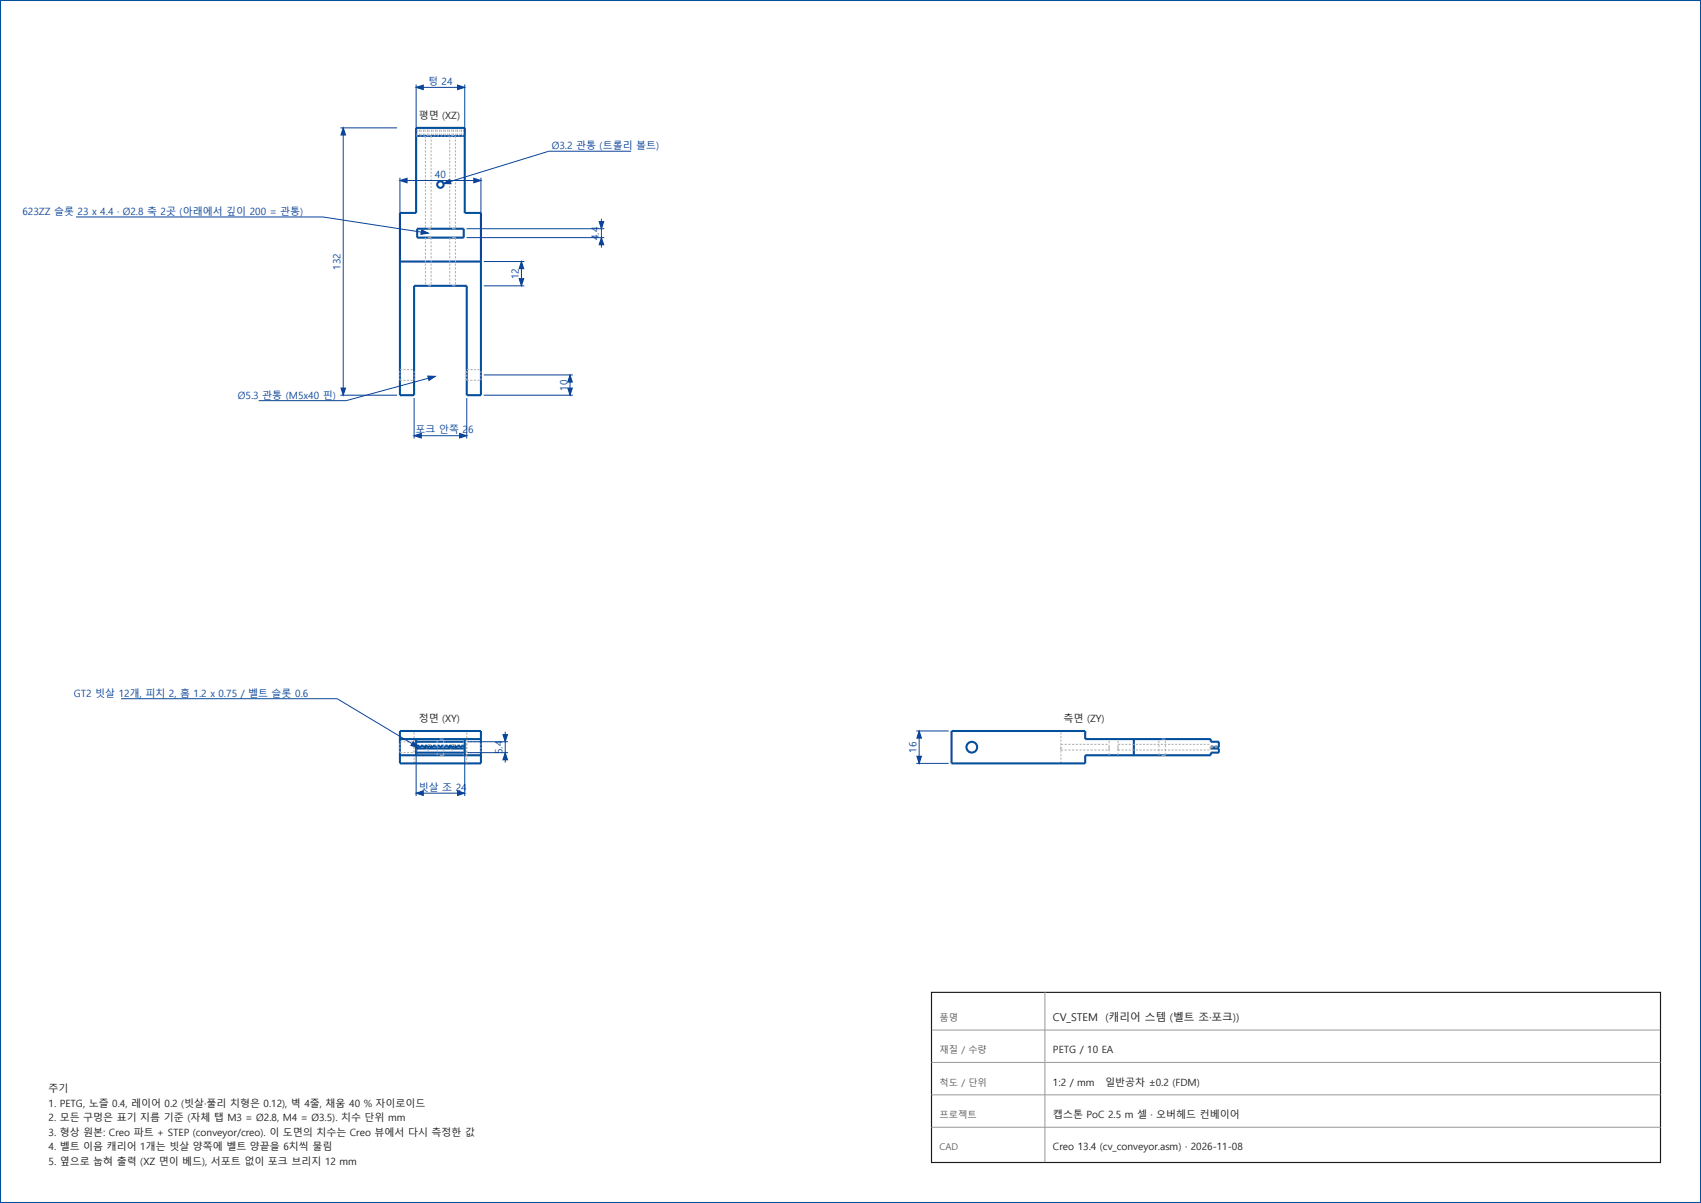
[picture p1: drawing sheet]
<svg xmlns="http://www.w3.org/2000/svg" width="420mm" height="297mm" viewBox="0 0 420 297" stroke-linecap="round" stroke-linejoin="round" font-family="sans-serif">
<g fill="none" stroke="#00509b" stroke-width=".51">
<path d="M0 0h420v297h-420zM102.8 31.6h12v21h3.9v45h-3.5v-27h-12.9v27h-3.5v-45h4zM102.8 33.6h12M103 56.5h11.5v2.2h-11.5zM98.8 64.6h19.9M98.8 180.5h19.9v8h-19.9zM98.8 186.5h19.9M98.8 182.5h19.9M102.8 182.5v4M102.8 184.5h.2v-.4h.5v.4h.4v-.4h.7v.4h.4v-.4h.5v.4h.5v-.4h.5v.4h.4v-.4h.7v.4h.3v-.4h.6v.4h.5v-.4h.5v.4h.4v-.4h.7v.4h.3v-.4h.6v.4h.5v-.4h.5v.4h.4v-.4h.7v.4h.3v-.4h.6v.4h.3M102.8 185.8h12M102.8 184.8h12"/>
<path d="M102.8 183.1h12M105.2 184.1l-.1 .7M106.3 184.1l.1 .7M111.2 184.1l-.1 .7M112.3 184.1l.1 .7M114.8 182.5v4M235 180.5h33v2h31v.6h2v1.4h-2v.3h2v1h-2v.7h-31v2h-33zM280 182.5v4"/>
<circle cx="108.7" cy="45.6" r=".8"/>
<circle cx="240" cy="184.5" r="1.33"/>
</g>
<g fill="none" stroke="#afafb4" stroke-width=".25">
<path d="M102.8 33.6h.5M102.9 32v.6M102.9 33v.6M103.5 32v.6M103.5 33v.6h.6M103.9 32v.6M103.9 33v.6M104.5 33.6h.5M104.6 32v.6M104.6 33v.6M105 32v.6M105 33v.6"/>
<path d="M105.1 33.6v.5M105.1 34.4v.6M105.1 35.3v.6M105.1 36.2v.5M105.1 37.1v.5M105.1 38v.5M105.1 38.9v.5M105.1 39.7v.6M105.3 33.6h.5M105.6 32v.6M105.6 33v.6M105.9 32v.6"/>
<path d="M105.9 33v.6M106.2 33.6h.5M106.4 33.6v.5M106.4 34.4v.6M106.4 35.3v.6M106.4 36.2v.5M106.4 37.1v.5M106.4 38v.5M106.4 38.9v.5M106.4 39.7v.6M106.5 32v.6M106.5 33v.6"/>
<path d="M106.9 32v.6M106.9 33v.6M107.6 32v.6M107.6 33v.6h-.6M107.9 33.6h.5M107.9 32v.6M107.9 33v.6M108.6 32v.6M108.6 33v.6M108.7 33.6h.6M108.9 32v.6M108.9 33v.6"/>
<path d="M109.5 32v.6M109.5 33v.6M109.6 33.6h.5M109.9 32v.6M109.9 33v.6M110.5 33.6h.5M110.6 32v.6M110.6 33v.6M110.9 32v.6M110.9 33v.6M111.1 33.6v.5M111.1 34.4v.6"/>
<path d="M111.1 35.3v.6M111.1 36.2v.5M111.1 37.1v.5M111.1 38v.5M111.1 38.9v.5M111.1 39.7v.6M111.3 33.6h.5M111.6 32v.6M111.6 33v.6M111.9 32v.6M111.9 33v.6M112.2 33.6h.5"/>
<path d="M112.4 33.6v.5M112.4 34.4v.6M112.4 35.3v.6M112.4 36.2v.5M112.4 37.1v.5M112.4 38v.5M112.4 38.9v.5M112.4 39.7v.6M112.5 32v.6M112.5 33v.6M112.9 32v.6M112.9 33v.6"/>
<path d="M113.6 32v.6M113.6 33v.6h-.6M113.9 33.6h.5M113.9 32v.6M113.9 33v.6M114.6 32v.6M114.6 33v.6M114.7 33.6h.1M105.1 40.6v.5M105.1 41.5v.5M105.1 42.4v.5M105.1 43.3v.5"/>
<path d="M105.1 44.1v.6M105.1 45v.5M105.1 45.9v.5M105.1 46.8v.5M105.1 47.7v.5M105.1 48.5v.6M105.1 49.4v.6M105.1 50.3v.5M105.1 51.2v.5M105.1 52.1v.5M105.1 52.9v.6M105.1 53.8v.6"/>
<path d="M105.1 54.7v.5M105.1 55.6v.5M105.1 56.5h.1M105.1 58.7v.5M105.1 59.6v.5M105.6 58.7h.8v.5M105.6 56.5h.8M106.4 40.6v.5M106.4 41.5v.5M106.4 42.4v.5M106.4 43.3v.5M106.4 44.1v.6"/>
<path d="M106.4 45v.5M106.4 45.9v.5M106.4 46.8v.5M106.4 47.7v.5M106.4 48.5v.6M106.4 49.4v.6M106.4 50.3v.5M106.4 51.2v.5M106.4 52.1v.5M106.4 52.9v.6M106.4 53.8v.6M106.4 54.7v.5"/>
<path d="M106.4 55.6v.5M106.4 56.5h.1M106.4 59.6v.5M111.1 40.6v.5M111.1 41.5v.5M111.1 42.4v.5M111.1 43.3v.5M111.1 44.1v.6M111.1 45v.5M111.1 45.9v.5M111.1 46.8v.5M111.1 47.7v.5"/>
<path d="M111.1 48.5v.6M111.1 49.4v.6M111.1 50.3v.5M111.1 51.2v.5M111.1 52.1v.5M111.1 52.9v.6M111.1 53.8v.6M111.1 54.7v.5M111.1 55.6v.5M111.1 56.5h.1M111.1 58.7v.5M111.1 59.6v.5"/>
<path d="M111.6 58.7h.8v.5M111.6 56.5h.8M112.4 40.6v.5M112.4 41.5v.5M112.4 42.4v.5M112.4 43.3v.5M112.4 44.1v.6M112.4 45v.5M112.4 45.9v.5M112.4 46.8v.5M112.4 47.7v.5M112.4 48.5v.6"/>
<path d="M112.4 49.4v.6M112.4 50.3v.5M112.4 51.2v.5M112.4 52.1v.5M112.4 52.9v.6M112.4 53.8v.6M112.4 54.7v.5M112.4 55.6v.5M112.4 56.5h.1M112.4 59.6v.5M105.1 60.5v.5M105.1 61.4v.6"/>
<path d="M105.1 62.3v.6M105.1 63.2v.6M105.1 64.2v.5M105.1 65.1v.5M105.1 66v.5M105.1 66.9v.6M105.1 67.8v.6M105.1 68.7v.6M105.1 69.7v.5M105.1 70.6h.1M105.6 70.6h.8M106.4 60.5v.5"/>
<path d="M106.4 61.4v.6M106.4 62.3v.6M106.4 63.2v.6M106.4 64.2v.5M106.4 65.1v.5M106.4 66v.5M106.4 66.9v.6M106.4 67.8v.6M106.4 68.7v.6M106.4 69.7v.5M106.4 70.6h.1M111.1 60.5v.5"/>
<path d="M111.1 61.4v.6M111.1 62.3v.6M111.1 63.2v.6M111.1 64.2v.5M111.1 65.1v.5M111.1 66v.5M111.1 66.9v.6M111.1 67.8v.6M111.1 68.7v.6M111.1 69.7v.5M111.1 70.6h.1M111.6 70.6h.8"/>
<path d="M112.4 60.5v.5M112.4 61.4v.6M112.4 62.3v.6M112.4 63.2v.6M112.4 64.2v.5M112.4 65.1v.5M112.4 66v.5M112.4 66.9v.6M112.4 67.8v.6M112.4 68.7v.6M112.4 69.7v.5M112.4 70.6h.1"/>
<path d="M98.8 91.6v.5M98.8 92.5v.5M98.8 93.4v.5h.5M98.8 91.2h.5M99.6 93.9h.5M99.6 91.2h.5M100.5 93.9h.5M100.5 91.2h.5M101.4 93.9h.5M101.4 91.2h.5M102.2 93.9h.1M102.2 91.2h.1"/>
<path d="M102.3 91.6v.5M102.3 92.5v.5M102.3 93.4v.5M115.2 91.6v.5M115.2 92.5v.5M115.2 93.4v.5h.6M115.2 91.2h.6M116.1 93.9h.5M116.1 91.2h.5M117 93.9h.5M117 91.2h.5M117.9 93.9h.5"/>
<path d="M117.9 91.2h.5M118.7 91.6v.5M118.7 92.5v.5M118.7 93.4v.5M98.8 183.5v.5M98.8 184.4v.5M98.8 185.3v.5h.5M98.8 183.1h.5M99.6 185.8h.5M99.6 183.1h.5M100.5 185.8h.5M100.5 183.1h.5"/>
<path d="M101.4 185.8h.5M101.4 183.1h.5M102.2 185.8h.1M102.2 183.1h.1M102.3 180.5h.1M102.3 180.8v.6M102.3 181.7v.5M102.3 182.6v.5M102.3 183.5v.5M102.3 184.4v.5M102.3 185.3v.5M102.3 186.2v.5"/>
<path d="M102.3 187v.6M102.3 187.9v.6M103 182.5h.1M103 182.9v.6M103 183.9v.6M103 184.9v.6M103 185.9v.6M107.9 182.5h.1M107.9 182.9v.6M107.9 183.9v.6M107.9 184.9v.6M107.9 185.9v.6"/>
<path d="M108.6 182.5h.9M109.5 182.5h.1M109.5 182.9v.6M109.5 183.9v.6M109.5 184.9v.6M109.5 185.9v.6h-.9M114.5 182.5h.1M114.5 182.9v.6M114.5 183.9v.6M114.5 184.9v.6M114.5 185.9v.6M115.2 180.5h.1"/>
<path d="M115.2 180.8v.6M115.2 181.7v.5M115.2 182.6v.5h.6M115.2 183.5v.5M115.2 184.4v.5M115.2 185.3v.5h.6M115.2 186.2v.5M115.2 187v.6M115.2 187.9v.6M116.1 185.8h.5M116.1 183.1h.5M117 185.8h.5"/>
<path d="M117 183.1h.5M117.9 185.8h.5M117.9 183.1h.5M118.7 183.5v.5M118.7 184.4v.5M118.7 185.3v.5M262 180.5h.1M262 180.8v.6M262 181.7v.5M262 182.6v.5M262 183.5v.5M262 184.3v.9h.5"/>
<path d="M262 185.3v.5M262 186.2v.5M262 187v.6M262 187.9v.6M262 183.8h.5M262.9 185.2h.5M262.9 183.8h.5M263.8 185.2h.5M263.8 183.8h.5M264.7 185.2h.5M264.7 183.8h.5M265.6 185.2h.6"/>
<path d="M265.6 183.8h.6M266.5 185.2h.6M266.5 183.8h.6M267.4 185.2h.6M267.4 183.8h.6M268.4 185.2h.5M268.4 183.8h.5M269.3 185.2h.5M269.3 183.8h.5M270.2 185.2h.5M270.2 183.8h.5M271.1 185.2h.6"/>
<path d="M271.1 183.8h.6M272 185.2h.6M272 183.8h.6M272.9 185.2h.6M272.9 183.8h.6M273.9 182.5h.1M273.9 182.9v.6M273.9 183.9v1.6M273.9 185.9v.6M276.1 182.5h.1M276.1 182.9v.6M276.1 183.9v1.6"/>
<path d="M276.1 185.9v.6M276.1 185.2h.5M276.1 183.8h.5M276.9 185.2h.6M276.9 183.8h.6M277.8 185.2h.5M277.8 183.8h.5M278.7 185.2h.5M278.7 183.8h.5M279.6 185.2h.5M279.6 183.8h.5M280.5 185.2h.5"/>
<path d="M280.5 183.8h.5M281.3 185.2h.6M281.3 183.8h.6M282.2 185.2h.5M282.2 183.8h.5M283.1 185.2h.5M283.1 183.8h.5M284 185.2h.5M284 183.8h.5M284.9 185.2h.5M284.9 183.8h.5M285.7 185.2h.6"/>
<path d="M285.7 183.8h.6M286.2 182.5h.1M286.2 182.9v.6M286.2 183.9v.6M286.2 184.9v.6M286.2 185.9v.6M286.6 185.2h.5M286.6 183.8h.5M286.8 182.5h1M287.5 185.2h.5M287.5 183.8h.5M287.8 185.9v.6h-1"/>
<path d="M287.8 182.5h.1M287.8 182.9v.6M287.8 183.9v.6M287.8 184.9v.6M288.4 185.2h.5M288.4 183.8h.5M289.3 185.2h.5M289.3 183.8h.5M290.1 185.2h.6M290.1 183.8h.6M291 185.2h.6M291 183.8h.6"/>
<path d="M291.9 185.2h.5M291.9 183.8h.5M292.8 185.2h.5M292.8 183.8h.5M293.7 185.2h.5M293.7 183.8h.5M294.5 185.2h.6M294.5 183.8h.6M295.4 185.2h.6M295.4 183.8h.6M296.3 185.2h.5M296.3 183.8h.5"/>
<path d="M297.2 185.2h.5M297.2 183.8h.5M298.1 185.2h.5M298.1 183.8h.5M299 185.2h.1M299 183.8h.1M299 184.1h.6M299 184.3v.9M299 184.5h.6M300 184.1h.6M300 184.5h.6"/>
</g>
<path d="M105.1 184.8l.1 .1M105.2 184.9h.1M105.2 184.9l.7 .3M105.6 183.8l.7 .3M105.6 183.8h.1M111.1 184.8l.1 .1M111.2 184.9h.1M111.2 184.9l.7 .3M111.6 183.8l.7 .3M111.6 183.8h.1" fill="none" stroke="#afafb4" stroke-width=".26"/>
<g fill="none" stroke="#0d4099" stroke-width=".25">
<path d="M84 31.6h14M84.7 31.6v66M102.7 20.9v12M102.7 21.6h12M114.7 20.9v12M155.8 37.3h-20.3l-26 8M18.8 53.6h60.9l26 4M98.7 43.9v20M98.7 44.6h20M115.2 58.7h34M115.2 56.5h34M118.7 43.9v20"/>
<path d="M148.5 54v7.1M119.5 70.6h10M119.5 64.6h10M128.7 64.6v6M84 97.6h14M102.2 98.3v10M107.5 92.9l-22 6h-21.6M115.2 98.3v10M119.5 97.6h22M119.5 92.6h22M140.7 92.6v5M102.2 107.6h13"/>
<path d="M29.9 172.5h53.3l20 12M102.7 186.5v10M102.7 195.8h12M114.7 186.5v10M115.5 185.8h10M115.5 183.1h10M124.7 180.6v7.7M226.2 188.5h8M226.2 180.5h8M227 180.5v8"/>
</g>
<g fill="#0d4099" stroke="#0d4099" stroke-width=".25">
<path d="M84.2 95.8h1.1l-.6 1.8z"/>
<path d="M84.7 31.6l.6 1.7h-1.1z"/>
<path d="M102.7 21.6l1.8-.6v1.1z"/>
<path d="M113 21l1.7 .6-1.7 .5z"/>
<path d="M98.7 44.6l1.8-.6v1.1z"/>
<path d="M117 44l1.7 .6-1.7 .5z"/>
<path d="M102.2 107.6l1.8-.6v1.1z"/>
<path d="M113.5 107l1.7 .6-1.7 .5z"/>
<path d="M128.2 68.8h1.1l-.6 1.8z"/>
<path d="M128.7 64.6l.6 1.7h-1.1z"/>
<path d="M140.2 95.8h1.1l-.6 1.8z"/>
<path d="M140.7 92.6l.6 1.7h-1.1z"/>
<path d="M148.5 58.7l.6 1.7h-1.2z"/>
<path d="M147.9 54.7h1.2l-.6 1.8z"/>
<path d="M105.6 92.8l1.9 .1-1.6 1z"/>
<path d="M109.5 45.3l1.5-1 .4 1.1z"/>
<path d="M104.1 56.7l1.6 .9-1.8 .3z"/>
<path d="M102.7 195.8l1.8-.5v1.1z"/>
<path d="M113 195.3l1.7 .5-1.7 .6z"/>
<path d="M124.7 185.8l.6 1.8h-1.1z"/>
<path d="M124.2 181.4h1.1l-.6 1.7z"/>
<path d="M102 183.1l1.2 1.4-1.8-.4z"/>
<path d="M226.4 186.7h1.1l-.5 1.8z"/>
<path d="M227 180.5l.5 1.7h-1.1z"/>
</g>
<path d="M230 245h180v42h-180z" fill="none" stroke="#1a1a1a" stroke-width=".28"/>
<path d="M230 254.3h180M258 245v42M230 262.3h180M230 270.3h180M230 278.3h180" fill="none" stroke="#999" stroke-width=".25"/>
<g font-size="2.6" fill="#1a1a1a">
<text x="260" y="252">CV_STEM</text>
<text x="273" y="252">(캐리어 스템 (벨트 조·포크))</text>
</g>
<g font-size="2.5" fill="#0d4099">
<text x="105.7" y="20.9">텅 24</text>
<text x="136.2" y="36.8">Ø3.2 관통 (트롤리 볼트)</text>
<text x="107.4" y="43.9">40</text>
<text x="5.6" y="53">623ZZ 슬롯 23 x 4.4 · Ø2.8 축 2곳 (아래에서 깊이 200 = 관통)</text>
<text x="147.9" y="59.3" transform="rotate(-90 147.9 59.3)">4.4</text>
<text x="84.1" y="66.6" transform="rotate(-90 84.1 66.6)">132</text>
<text x="128.1" y="68.9" transform="rotate(-90 128.1 68.9)">12</text>
<text x="58.7" y="98.4">Ø5.3 관통 (M5x40 핀)</text>
<text x="140.1" y="96.4" transform="rotate(-90 140.1 96.4)">10</text>
<text x="102.6" y="106.9">포크 안쪽 26</text>
<text x="18.2" y="172">GT2 빗살 12개, 피치 2, 홈 1.2 x 0.75 / 벨트 슬롯 0.6</text>
<text x="226.3" y="185.8" transform="rotate(-90 226.3 185.8)">16</text>
<text x="124.1" y="186.2" transform="rotate(-90 124.1 186.2)">5.4</text>
<text x="103.4" y="195.2">빗살 조 24</text>
</g>
<g font-size="2.5" fill="#1a1a1a">
<text x="103.4" y="29.5">평면 (XZ)</text>
<text x="103.4" y="178.4">정면 (XY)</text>
<text x="262.6" y="178.4">측면 (ZY)</text>
<text x="260" y="260">PETG / 10 EA</text>
<text x="12" y="269.6">주기</text>
<text x="260" y="268">1:2 / mm</text>
<text x="272.9" y="268">일반공차 ±0.2 (FDM)</text>
<text x="12" y="273.2">1. PETG, 노즐 0.4, 레이어 0.2 (빗살·풀리 치형은 0.12), 벽 4줄, 채움 40 % 자이로이드</text>
<text x="12" y="276.8">2. 모든 구멍은 표기 지름 기준 (자체 탭 M3 = Ø2.8, M4 = Ø3.5). 치수 단위 mm</text>
<text x="12" y="280.4">3. 형상 원본: Creo 파트 + STEP (conveyor/creo). 이 도면의 치수는 Creo 뷰에서 다시 측정한 값</text>
<text x="260" y="276">캡스톤 PoC 2.5 m 셀 · 오버헤드 컨베이어</text>
<text x="12" y="284">4. 벨트 이음 캐리어 1개는 빗살 양쪽에 벨트 양끝을 6치씩 물림</text>
<text x="12" y="287.5">5. 옆으로 눕혀 출력 (XZ 면이 베드), 서포트 없이 포크 브리지 12 mm</text>
<text x="260" y="284">Creo 13.4 (cv_conveyor.asm) · 2026-11-08</text>
</g>
<g font-size="2.3" fill="#595959">
<text x="232" y="252">품명</text>
<text x="232" y="260">재질 / 수량</text>
<text x="232" y="268">척도 / 단위</text>
<text x="232" y="276">프로젝트</text>
<text x="232" y="284">CAD</text>
</g>
</svg>
